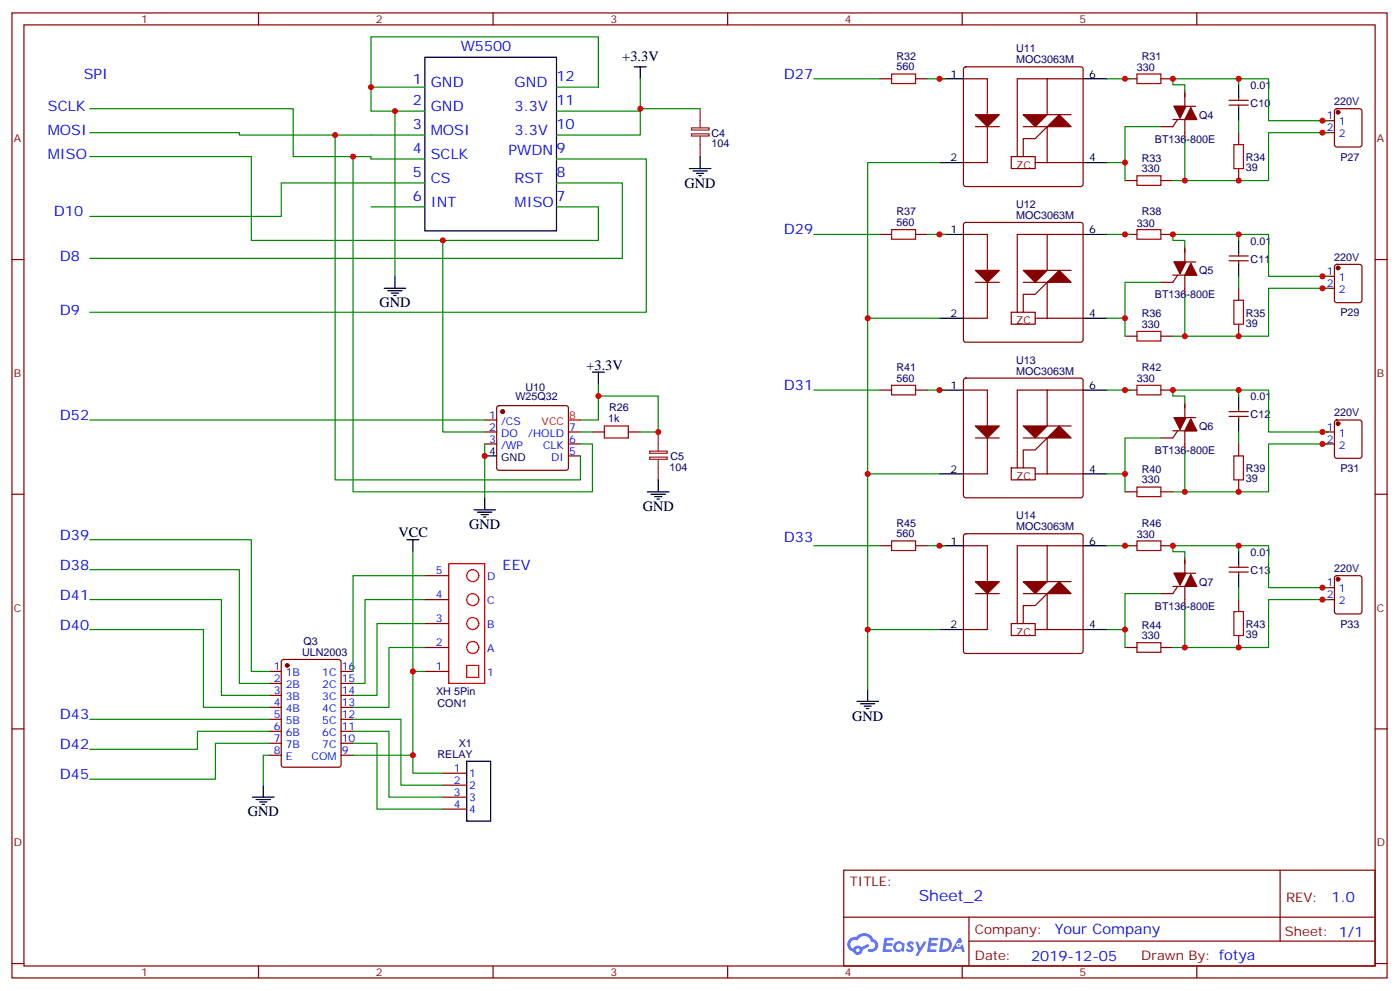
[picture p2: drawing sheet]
<svg xmlns="http://www.w3.org/2000/svg" width="413mm" height="292mm" viewBox="0 0 413 292" stroke-linecap="round" stroke-linejoin="round" font-family="sans-serif">
<path d="M125.2 16.9h38.8v51.1h-38.8z" fill="none" stroke="#000" stroke-width=".35"/>
<g fill="none" stroke="#870000" stroke-width=".35">
<path d="M3.5 3.8h405.4v284.3h-405.4zM7.1 7.3h398.2v277.3h-398.2zM76.2 3.8v3.5M145.3 3.8v3.5M214.5 3.8v3.5M283.6 3.8v3.5M352.8 3.8v3.5M3.5 76.5h3.6M405.3 76.5h3.6M3.5 145.6h3.6M405.3 145.6h3.6M3.5 214.8h3.6"/>
<path d="M405.3 214.8h3.6M248.7 256.4h156.6v28.2h-156.6zM377.3 256.4v20.9M248.7 270.2h156.5M285.6 277.3h119.6M285.6 270.2v14.2M3.5 283.9h3.6M76.2 284.6v3.5M145.3 284.6v3.5M214.5 284.6v3.5M283.6 284.6v3.5M352.8 284.6v3.5"/>
<path d="M405.3 283.9h3.6"/>
</g>
<g fill="#5487ff">
<path d="M267.7 277.6a1.22 1.22 0 0 1 1.7 .2l-.4 .6a.47 .47 0 0 0-.3-.4 .47 .47 0 0 0-.5 .2l.1 .2a1.14 1.14 0 0 1 .8 1.8 1.14 1.14 0 0 1-1.9 0l-.2-.2 .5-.6 .7 .5a.29 .29 0 0 0 .3-.3 .29 .29 0 0 0-.2-.3 1.04 1.04 0 0 1-.6-1.7z"/>
<path d="M260.7 276.3h2.4l.3 .2-.2 .5-1.8 .1-.1 .8h1.5l.3 .4-.3 .4h-1.6l-.2 1.1h1.7l.2 .3-.2 .3-2.6 .1z"/>
<path d="M273.8 276.3h2.4l.3 .2-.1 .5-1.8 .1-.2 .8h1.6l.3 .4-.4 .4h-1.6l-.1 1.1h1.7l.2 .3-.2 .3-2.6 .1z"/>
<path d="M282.6 276.3h.7l.3 1.3-.6 .3a.69 .69 0 0 0-1 .3 .69 .69 0 0 0 .4 .9 .69 .69 0 0 0 .9-.6l.5-.2 .6 2.2h-.8l-.2-.9h-1.8l-.5 .9h-.8z"/>
<path d="M269.8 277.4h.8l.6 1.8 1.1-1.8h.9l-2.6 4.2h-.8l.9-1.5z"/>
<path d="M277.4 276.3l-.6 4.2h1.3a2.11 2.11 0 0 0 2.5-2.1 2.11 2.11 0 0 0-2.5-2.1zM278.1 277.1a1.39 1.39 0 0 1 1.7 1.4 1.39 1.39 0 0 1-1.8 1.3h-.3z"/>
<path d="M263.7 277.9a1.54 1.54 0 0 0-.1 2.2 1.54 1.54 0 0 0 2.2 .1l.6 .3 .3-2.3-.2-.3h-.4a1.49 1.49 0 0 0-2.4 0zM264 278.9a.94 .94 0 0 1 1.8 0 .94 .94 0 0 1-1.8 0z"/>
<path d="M250.4 276.7a2.18 2.18 0 0 0 1.1 3.7 1.44 1.44 0 0 0 1.6 .9 1.44 1.44 0 0 0 1.2-1.4l2-1.1-.5-.7-1.9 1a1.47 1.47 0 0 0-2.4 .4 1.39 1.39 0 0 1-.7-1.9 1.39 1.39 0 0 1 2-.5 2.12 2.12 0 0 1 2.2-1.3 2.12 2.12 0 0 1 1.9 1.7 1.14 1.14 0 0 1 1.1 1.4 1.14 1.14 0 0 1-1.7 .7 .43 .43 0 0 0-.5 .4 .43 .43 0 0 0 .4 .5 1.98 1.98 0 0 0 2.5-1.2 1.98 1.98 0 0 0-1.2-2.6 3.1 3.1 0 0 0-5.3-.6l-.9 .1zM252.3 280a.55 .55 0 0 1 1.1 0 .55 .55 0 0 1-1.1 0z"/>
<circle cx="282.6" cy="278.4" r=".26"/>
</g>
<g fill="none" stroke="#870000" stroke-width=".35">
<path d="M331.6 23.2h3.5M342.2 23.2h3.5M345.7 35.2h7.1M346.1 31.3h6.3M347.1 35.2l-1.4 2.1h-3.5M349.2 26.7v4.6M349.2 35.2v5.7M146.6 119.7l.5-.2h19.8l.5 .2 .2 .5v17.7l-.3 .5-.4 .2h-19.8l-.5-.3-.2-.4v-17.7zM142.9 123.8h3.5M142.9 127.3h3.5M142.9 130.8h3.5M167.6 127.3h3.5"/>
<path d="M167.6 130.8h3.5M167.6 134.3h3.5M174.6 127.3h3.6M185.2 127.3h3.5M125.2 176.7h7.1M125.2 169.6h7.1M79.4 197.8h3.5M83.1 194.5l.5-.2h16.2l.7 .4v30.7l-.4 .6-16.5 .1-.6-.5-.1-30.6zM100.5 197.8h3.6M125.2 197.8h7.1M125.2 190.8h7.1M125.2 183.7h7.1"/>
<path d="M79.4 201.4h3.5M79.4 204.9h3.5M79.4 208.4h3.5M79.4 211.9h3.5M79.4 215.5h3.5M79.4 219h3.5M100.5 201.4h3.6M100.5 204.9h3.6M100.5 208.4h3.6M100.5 211.9h3.6M100.5 215.5h3.6M100.5 219h3.6"/>
<path d="M79.4 222.5h3.5M100.5 222.5h3.6M130.5 227.8h7.1M130.5 231.4h7.1M130.5 234.9h7.1M130.5 238.4h7.1"/>
</g>
<g fill="#870000" stroke="#870000" stroke-width=".35">
<path d="M351 31.7l1.8 3.5h-3.6z"/>
<path d="M346.1 31.3h3.5l-1.8 3.6z"/>
<circle cx="148.2" cy="121.3" r=".53"/>
<circle cx="84.7" cy="196.1" r=".53"/>
</g>
<path d="M142.9 134.3h3.5M137.6 224.3h7v17.6h-7z" fill="none" stroke="#000" stroke-width=".35"/>
<g fill="none" stroke="#f00" stroke-width=".35">
<path d="M167.6 123.8h3.5M132.3 166.1h10.6v35.3h-10.6zM137.6 196.1h3.5v3.5h-3.5z"/>
<circle cx="139.3" cy="169.6" r="1.76"/>
<circle cx="139.3" cy="176.7" r="1.76"/>
<circle cx="139.3" cy="183.7" r="1.76"/>
<circle cx="139.3" cy="190.8" r="1.76"/>
</g>
<path d="M203.8 39.4h5.2v.7h-5.2zM203.8 37.7h5.2v.6h-5.2zM206.4 32v5.7M206.4 40.1v6M191.5 134.7h5.2v.6h-5.2zM191.5 132.9h5.2v.7h-5.2zM194 127.3v5.6M194 135.4v6" fill="none" stroke="#8c2424" stroke-width=".35"/>
<path d="M335.1 21.8h7.1v2.8h-7.1zM178.2 125.5h7v3.5h-7z" fill="none" stroke="#a10000" stroke-width=".35"/>
<path d="M284.2 19.9l.5-.2h33.9l.5 .2 .2 .5v33.9l-.3 .5-.4 .2h-33.9l-.5-.3-.2-.4v-33.9z" fill="#fff" stroke="#870000" stroke-width=".35"/>
<g fill="none" stroke="#870000" stroke-width=".35">
<path d="M259.3 23.2h3.5M269.9 23.2h3.5M284 23.2h7v24.7h-7M287.5 37.3h7.1M301.6 37.3h7.1M308.7 37.3l-3.5 3.6h-3.6v5.2M308.7 23.2v10.6h7M308.7 37.3v10.6M319.3 23.2h-19.4v22.9M362.3 31h5.6M362.3 29.6h5.6M365.1 28.5v1.1"/>
<path d="M365.1 31v1M365.1 39.1v3.5M389.8 35.6h3.5M389.8 39.1h3.5M393.6 32.2l.5-.2h6.7l.5 .2 .2 .5v9.9l-.3 .5-.4 .2h-6.7l-.5-.2-.3-.5v-9.9zM298.1 46.1h7.1v3.6h-7.1zM305.2 47.9h14.1M331.6 53.2h3.5M342.2 53.2h3.5M365.1 49.7v3.5M259.3 69.1h3.5M269.9 69.1h3.5"/>
<path d="M362.3 76.8h5.6M362.3 75.4h5.6M365.1 74.4v1M365.1 76.8v1.1M393.6 78.1l.5-.2h6.7l.5 .2 .2 .5v9.9l-.3 .5-.4 .2h-6.7l-.5-.3-.3-.4v-9.9zM331.6 99.1h3.5M342.2 99.1h3.5M365.1 84.9v3.6M365.1 95.5v3.6M389.8 81.4h3.5M389.8 84.9h3.5"/>
</g>
<g fill="#870000" stroke="#870000" stroke-width=".35">
<path d="M287.5 33.8h7.1l-3.6 3.5z"/>
<path d="M301.6 33.8h7.1l-3.5 3.5z"/>
<path d="M308.7 37.3l3.5-3.5 3.5 3.5z"/>
<circle cx="394.4" cy="33.1" r=".53"/>
<circle cx="394.4" cy="79" r=".53"/>
</g>
<path d="M276.9 23.2h7.1M319.3 23.2h7M365.1 25v3.5M365.1 32v3.6M276.9 47.9h7.1M319.3 47.9h7M365.1 70.8v3.6M365.1 77.9v3.5" fill="none" stroke="#000" stroke-width=".35"/>
<path d="M262.8 21.8h7.1v2.8h-7.1zM335.1 51.8h7.1v2.8h-7.1zM363.7 42.6h2.8v7.1h-2.8zM262.8 67.7h7.1v2.8h-7.1zM335.1 97.6h7.1v2.9h-7.1zM363.7 88.5h2.8v7h-2.8z" fill="none" stroke="#a10000" stroke-width=".35"/>
<path d="M284.2 65.8l.5-.3h33.9l.5 .3 .2 .5v33.8l-.3 .5-.4 .2h-33.9l-.5-.2-.2-.5v-33.8z" fill="#fff" stroke="#870000" stroke-width=".35"/>
<g fill="none" stroke="#870000" stroke-width=".35">
<path d="M284 69.1h7v24.7h-7M308.7 69.1v10.6h7M319.3 69.1h-19.4v22.9M331.6 69.1h3.5M342.2 69.1h3.5M346.1 77.2h6.3M349.2 72.6v4.6M287.5 83.2h7.1M298.1 92h7.1v3.5h-7.1zM301.6 83.2h7.1M305.2 93.8h14.1M308.7 83.2l-3.5 3.5h-3.6v5.3"/>
<path d="M308.7 83.2v10.6M345.7 81.1h7.1M347.1 81.1l-1.4 2.1h-3.5M349.2 81.1v5.6M259.3 114.9h3.5M269.9 114.9h3.5M362.3 122.7h5.6M362.3 121.3h5.6M365.1 120.2v1.1M365.1 122.7v1.1M365.1 130.8v3.5M389.8 127.3h3.5"/>
<path d="M389.8 130.8h3.5M393.6 124l.5-.2h6.7l.5 .2 .2 .5v9.8l-.3 .5-.4 .2h-6.7l-.5-.2-.3-.5v-9.8zM331.6 144.9h3.5M342.2 144.9h3.5M365.1 141.4v3.5"/>
</g>
<g fill="#870000" stroke="#870000" stroke-width=".35">
<path d="M287.5 79.7h7.1l-3.6 3.5z"/>
<path d="M301.6 79.7h7.1l-3.5 3.5z"/>
<path d="M308.7 83.2l3.5-3.5 3.5 3.5z"/>
<path d="M351 77.5l1.8 3.6h-3.6z"/>
<path d="M346.1 77.2h3.5l-1.8 3.5z"/>
<circle cx="394.4" cy="124.8" r=".53"/>
</g>
<path d="M276.9 69.1h7.1M319.3 69.1h7M276.9 93.8h7.1M319.3 93.8h7M365.1 116.7v3.5M365.1 123.8v3.5" fill="none" stroke="#000" stroke-width=".35"/>
<path d="M335.1 67.7h7.1v2.8h-7.1zM262.8 113.5h7.1v2.8h-7.1zM363.7 134.3h2.8v7.1h-2.8zM335.1 143.5h7.1v2.8h-7.1z" fill="none" stroke="#a10000" stroke-width=".35"/>
<path d="M284.2 111.6l.5-.2h33.9l.5 .2 .2 .5v33.9l-.3 .5-.4 .2h-33.9l-.5-.2-.2-.5v-33.9z" fill="#fff" stroke="#870000" stroke-width=".35"/>
<g fill="none" stroke="#870000" stroke-width=".35">
<path d="M284 114.9h7v24.7h-7M308.7 114.9v10.6h7M319.3 114.9h-19.4v23M331.6 114.9h3.5M342.2 114.9h3.5M349.2 118.5v4.5M287.5 129h7.1M298.1 137.9h7.1v3.5h-7.1zM301.6 129h7.1M305.2 139.6h14.1M308.7 129l-3.5 3.6h-3.6v5.3M308.7 129v10.6"/>
<path d="M345.7 126.9h7.1M346.1 123h6.3M347.1 126.9l-1.4 2.1h-3.5M349.2 126.9v5.7M259.3 160.8h3.5M269.9 160.8h3.5M362.3 168.6h5.6M362.3 167.1h5.6M365.1 166.1v1M365.1 168.6v1M365.1 176.7v3.5M389.8 173.1h3.5"/>
<path d="M389.8 176.7h3.5M393.6 169.8l.5-.2h6.7l.5 .2 .2 .5v9.9l-.3 .5-.4 .2h-6.7l-.5-.2-.3-.5v-9.9zM331.6 190.8h3.5M342.2 190.8h3.5M365.1 187.3v3.5"/>
</g>
<g fill="#870000" stroke="#870000" stroke-width=".35">
<path d="M287.5 125.5h7.1l-3.6 3.5z"/>
<path d="M301.6 125.5h7.1l-3.5 3.5z"/>
<path d="M308.7 129l3.5-3.5 3.5 3.5z"/>
<path d="M351 123.4l1.8 3.5h-3.6z"/>
<path d="M346.1 123h3.5l-1.8 3.6z"/>
<circle cx="394.4" cy="170.7" r=".53"/>
</g>
<path d="M276.9 114.9h7.1M319.3 114.9h7M276.9 139.6h7.1M319.3 139.6h7M365.1 162.6v3.5M365.1 169.6v3.5" fill="none" stroke="#000" stroke-width=".35"/>
<path d="M335.1 113.5h7.1v2.8h-7.1zM262.8 159.4h7.1v2.8h-7.1zM335.1 189.4h7.1v2.8h-7.1zM363.7 180.2h2.8v7.1h-2.8z" fill="none" stroke="#a10000" stroke-width=".35"/>
<path d="M284.2 157.5l.5-.2h33.9l.5 .2 .2 .5v33.8l-.3 .5-.4 .2h-33.9l-.5-.2-.2-.5v-33.8z" fill="#fff" stroke="#870000" stroke-width=".35"/>
<g fill="none" stroke="#870000" stroke-width=".35">
<path d="M284 160.8h7v24.7h-7M287.5 174.9h7.1M301.6 174.9h7.1M308.7 174.9l-3.5 3.5h-3.6v5.3M308.7 160.8v10.6h7M308.7 174.9v10.6M319.3 160.8h-19.4v22.9M331.6 160.8h3.5M342.2 160.8h3.5M345.7 172.8h7.1M346.1 168.9h6.3M347.1 172.8l-1.4 2.1h-3.5"/>
<path d="M349.2 164.3v4.6M349.2 172.8v5.6M298.1 183.7h7.1v3.6h-7.1zM305.2 185.5h14.1"/>
</g>
<g fill="#870000" stroke="#870000" stroke-width=".35">
<path d="M287.5 171.4h7.1l-3.6 3.5z"/>
<path d="M301.6 171.4h7.1l-3.5 3.5z"/>
<path d="M308.7 174.9l3.5-3.5 3.5 3.5z"/>
<path d="M351 169.3l1.8 3.5h-3.6z"/>
<path d="M346.1 168.9h3.5l-1.8 3.5z"/>
</g>
<g fill="none" stroke="#000" stroke-width=".35">
<path d="M187 19.7h3.5M188.7 19.7v3.5M203.2 49.7h6.3M204.3 50.4h4.2M205.3 51.1h2.1M206 51.8h.7M206.4 46.1v3.6M113.2 84.9h6.4M114.3 85.7h4.2M115.4 86.4h2.1M116.1 87.1h.7M116.4 81.4v3.5"/>
<path d="M174.6 109.6h3.6M176.4 109.6v3.6M119.9 159h3.6M121.7 159v3.6M139.7 150.2h6.3M140.8 150.9h4.2M141.8 151.6h2.1M142.5 152.3h.7M142.9 146.7v3.5M190.9 144.9h6.3M191.9 145.6h4.2M193 146.3h2.1"/>
<path d="M193.7 147h.7M194 141.4v3.5M276.9 160.8h7.1M319.3 160.8h7M276.9 185.5h7.1M319.3 185.5h7M252.6 206.7h6.3M253.6 207.4h4.3M254.7 208.1h2.1M255.4 208.8h.7M255.8 203.1v3.6M74.4 234.9h6.4"/>
<path d="M75.5 235.6h4.2M76.6 236.3h2.1M77.3 237h.7M77.6 231.4v3.5"/>
</g>
<path d="M335.1 159.4h7.1v2.8h-7.1z" fill="none" stroke="#a10000" stroke-width=".35"/>
<g fill="none" stroke="#008700" stroke-width=".35">
<path d="M26.5 32h59.9v14.1h23v.7h15.8M26.5 39.1h44.1v.7h54.6M98.8 39.8v101.6h72.3v-7.1M109.4 25.7v7h15.8M116.4 32.7v48.7M125.2 25.7h-15.8v-14.8h67v14.8h-12.4M188.7 23.2v16.6h-24.7M206.4 32h-17.7v.7h-24.7M239.9 23.2h19.4M273.4 23.2h5.3M326.3 23.2h7.1M342.2 37.3h-10.6v10.6"/>
<path d="M365.1 25v-1.8h-19.4v1.8h3.5v1.7M365.1 23.2h8.8v12.4h17.7M365.1 35.6v3.5M391.6 39.1h-17.7v14.1h-24.7M26.5 46.1h47.6v24.7h102.3v-9.8h-12.4M104.1 46.1v98.8h70.5v-14.1h-3.5M125.2 53.9h-42.3v9.9h-56.4M164 46.8h26.5v45.2h-164M164 53.9h19.4v22.2h-156.9M276.9 47.9h-21.1v45.9M326.3 47.9h5.3v5.3M349.2 40.9v12.3h-3.5"/>
<path d="M109.4 61h15.8M130.5 70.8v56.5h12.4M239.9 69.1h19.4M273.4 69.1h5.3M326.3 69.1h7.1M365.1 69.1h8.8v12.3h17.7M365.1 70.8v-1.7h-19.4v1.7h3.5v1.8M276.9 93.8h-21.1v45.8M326.3 93.8h5.3v5.3M342.2 83.2h-10.6v10.6M349.2 86.7v12.4h-3.5M365.1 81.4v3.5"/>
<path d="M391.6 84.9h-17.7v14.2h-24.7M176.4 113.2v10.6h-5.3M176.4 116.7h17.6v10.6h-5.3M239.9 114.9h19.4M273.4 114.9h5.3M326.3 114.9h7.1M365.1 114.9h8.8v12.4h17.7M365.1 116.7v-1.8h-19.4v1.8h3.5v1.8M26.5 123.8h116.4M142.9 130.8v15.9M171.1 127.3h3.5M276.9 139.6h-21.1v45.9"/>
<path d="M326.3 139.6h5.3v5.3M342.2 129h-10.6v10.6M349.2 132.6v12.3h-3.5M365.1 127.3v3.5M391.6 130.8h-17.7v14.1h-24.7M26.5 159h47.6v38.8h5.3M26.5 167.9h44.1v33.5h8.8M26.5 176.7h38.8v28.2h14.1M121.7 162.6v59.9h-17.6M125.2 169.6h-21.1v28.2M125.2 176.7h-17.6v24.7h-3.5M239.9 160.8h19.4"/>
<path d="M273.4 160.8h5.3M326.3 160.8h7.1M342.2 174.9h-10.6v10.6M349.2 178.4v12.4h-3.5M365.1 160.8h8.8v12.3h17.7M365.1 162.6v-1.8h-19.4v1.8h3.5v1.7M365.1 173.1v3.6M391.6 176.7h-17.7v14.1h-24.7M26.5 185.5h33.5v22.9h19.4M121.7 197.8h3.5M125.2 183.7h-14.1v21.2h-7M125.2 190.8h-10.5v17.6h-10.6"/>
<path d="M276.9 185.5h-21.1v17.6M326.3 185.5h5.3v5.3M26.5 211.9h52.9M79.4 215.5h-21.2v5.3h-31.7M79.4 219h-15.9v10.6h-37M104.1 211.9h14.1v19.5h12.3M104.1 215.5h10.6v19.4h15.8M104.1 219h7v19.4h19.4M79.4 222.5h-1.8v8.9M121.7 222.5v5.3h8.8"/>
</g>
<g fill="#c00">
<circle cx="194" cy="127.3" r=".88"/>
<circle cx="176.4" cy="116.7" r=".88"/>
<circle cx="98.8" cy="39.8" r=".88"/>
<circle cx="116.4" cy="32.7" r=".88"/>
<circle cx="109.4" cy="25.7" r=".88"/>
<circle cx="188.7" cy="32" r=".88"/>
<circle cx="130.5" cy="70.8" r=".88"/>
<circle cx="142.9" cy="134.3" r=".88"/>
<circle cx="104.1" cy="46.1" r=".88"/>
<circle cx="121.7" cy="197.8" r=".88"/>
<circle cx="121.7" cy="222.5" r=".88"/>
<circle cx="349.3" cy="53.2" r=".88"/>
<circle cx="331.6" cy="47.9" r=".88"/>
<circle cx="345.7" cy="23.2" r=".88"/>
<circle cx="365.1" cy="23.2" r=".88"/>
<circle cx="365.1" cy="53.2" r=".88"/>
<circle cx="276.9" cy="23.2" r=".88"/>
<circle cx="331.6" cy="23.2" r=".88"/>
<circle cx="389.8" cy="39.1" r=".88"/>
<circle cx="389.8" cy="35.6" r=".88"/>
<circle cx="389.8" cy="84.9" r=".88"/>
<circle cx="389.8" cy="81.4" r=".88"/>
<circle cx="365.1" cy="69.1" r=".88"/>
<circle cx="365.1" cy="99.1" r=".88"/>
<circle cx="276.9" cy="69.1" r=".88"/>
<circle cx="331.6" cy="69.1" r=".88"/>
<circle cx="345.7" cy="69.1" r=".88"/>
<circle cx="331.6" cy="93.8" r=".88"/>
<circle cx="349.3" cy="99.1" r=".88"/>
<circle cx="389.8" cy="130.8" r=".88"/>
<circle cx="389.8" cy="127.3" r=".88"/>
<circle cx="365.1" cy="114.9" r=".88"/>
<circle cx="365.1" cy="144.9" r=".88"/>
<circle cx="276.9" cy="114.9" r=".88"/>
<circle cx="331.6" cy="114.9" r=".88"/>
<circle cx="345.7" cy="114.9" r=".88"/>
<circle cx="331.6" cy="139.6" r=".88"/>
<circle cx="349.3" cy="144.9" r=".88"/>
<circle cx="389.8" cy="176.7" r=".88"/>
<circle cx="389.8" cy="173.1" r=".88"/>
<circle cx="365.1" cy="160.8" r=".88"/>
<circle cx="365.1" cy="190.8" r=".88"/>
<circle cx="276.9" cy="160.8" r=".88"/>
<circle cx="331.6" cy="160.8" r=".88"/>
<circle cx="345.7" cy="160.8" r=".88"/>
<circle cx="331.6" cy="185.5" r=".88"/>
<circle cx="349.3" cy="190.8" r=".88"/>
<circle cx="255.8" cy="185.5" r=".88"/>
<circle cx="255.8" cy="139.6" r=".88"/>
<circle cx="255.8" cy="93.8" r=".88"/>
</g>
<text font-size="4.6" fill="#00f" x="270.8" y="265.4">Sheet_2</text>
<g font-size="4.2" fill="#00f">
<text x="135.8" y="15.1">W5500</text>
<text x="24.7" y="23.2">SPI</text>
<text x="164" y="23.9">12</text>
<text x="231.1" y="23.2">D27</text>
<text x="121.7" y="24.6">1</text>
<text x="127" y="25.7">GND</text>
<text x="151.7" y="25.7">GND</text>
<text x="14.1" y="32.7">SCLK</text>
<text x="121.7" y="31">2</text>
<text x="127" y="32.7">GND</text>
<text x="151.7" y="32.7">3.3V</text>
<text x="164" y="31">11</text>
<text x="14.1" y="39.8">MOSI</text>
<text x="121.7" y="38">3</text>
<text x="127" y="39.8">MOSI</text>
<text x="151.7" y="39.8">3.3V</text>
<text x="164" y="38">10</text>
<text x="14.1" y="46.8">MISO</text>
<text x="121.7" y="45.1">4</text>
<text x="127" y="46.8">SCLK</text>
<text x="149.9" y="45.8">PWDN</text>
<text x="164" y="45.1">9</text>
<text x="121.7" y="52.1">5</text>
<text x="127" y="53.9">CS</text>
<text x="151.7" y="53.9">RST</text>
<text x="164" y="52.1">8</text>
<text x="121.7" y="59.2">6</text>
<text x="164" y="59.2">7</text>
<text x="15.9" y="63.8">D10</text>
<text x="127" y="61">INT</text>
<text x="151.7" y="61">MISO</text>
<text x="231.1" y="69.1">D29</text>
<text x="17.6" y="76.8">D8</text>
<text x="17.6" y="92.7">D9</text>
<text x="231.1" y="114.9">D31</text>
<text x="17.6" y="123.8">D52</text>
<text x="17.6" y="159">D39</text>
<text x="231.1" y="159.8">D33</text>
<text x="17.6" y="167.9">D38</text>
<text x="148.2" y="167.9">EEV</text>
<text x="17.6" y="176.7">D41</text>
<text x="17.6" y="185.5">D40</text>
<text x="17.6" y="211.9">D43</text>
<text x="17.6" y="220.8">D42</text>
<text x="17.6" y="229.6">D45</text>
<text x="392.5" y="265.7">1.0</text>
<text x="310.9" y="275.2">Your Company</text>
<text x="304" y="283">2019-12-05</text>
</g>
<g font-size="4.2">
<text x="183.4" y="18.1">+3.3V</text>
<text x="201.8" y="55.3">GND</text>
<text x="111.8" y="90.6">GND</text>
<text x="172.9" y="108.9">+3.3V</text>
<text x="138.3" y="155.9">GND</text>
<text x="189.4" y="150.6">GND</text>
<text x="117.5" y="158.3">VCC</text>
<text x="251.2" y="212.3">GND</text>
<text x="73" y="240.5">GND</text>
</g>
<g font-size="3.9" fill="#800">
<text x="250.5" y="261">TITLE:</text>
<text x="379.1" y="265.7">REV:</text>
<text x="287.4" y="275.2">Company:</text>
<text x="378.7" y="275.8">Sheet: 1/1</text>
<text x="287.4" y="282.9">Date:</text>
<text x="336.4" y="282.9">Drawn By: fotya</text>
</g>
<g font-size="3.2" fill="#800">
<text x="41.6" y="6.8">1</text>
<text x="110.8" y="6.8">2</text>
<text x="179.9" y="6.8">3</text>
<text x="249.1" y="6.8">4</text>
<text x="318.2" y="6.8">5</text>
<text x="4.1" y="41.9">A</text>
<text x="405.9" y="41.9">A</text>
<text x="299.5" y="49.7">ZC</text>
<text x="299.5" y="95.5">ZC</text>
<text x="4.1" y="111.1">B</text>
<text x="405.9" y="111.1">B</text>
<text x="299.5" y="141.4">ZC</text>
<text x="4.1" y="180.2">C</text>
<text x="405.9" y="180.2">C</text>
<text x="299.5" y="187.3">ZC</text>
<text x="4.1" y="249.3">D</text>
<text x="405.9" y="249.3">D</text>
<text x="41.6" y="287.6">1</text>
<text x="110.8" y="287.6">2</text>
<text x="179.9" y="287.6">3</text>
<text x="249.1" y="287.6">4</text>
<text x="318.2" y="287.6">5</text>
</g>
<g font-size="3.2" fill="#000080">
<text x="264.2" y="17.6">R32</text>
<text x="299.5" y="15.5">U11</text>
<text x="336.6" y="17.6">R31</text>
<text x="264.2" y="20.7">560</text>
<text x="299.5" y="18.6">MOC3063M</text>
<text x="335.1" y="20.9">330</text>
<text x="368.7" y="26.2">0.01</text>
<text x="353.5" y="34.9">Q4</text>
<text x="368.7" y="31.5">C10</text>
<text x="393.3" y="31">220V</text>
<text x="209.7" y="40.2">C4</text>
<text x="209.7" y="43.4">104</text>
<text x="336.6" y="47.6">R33</text>
<text x="340.4" y="42.1">BT136-800E</text>
<text x="367.2" y="47.4">R34</text>
<text x="395.1" y="47.3">P27</text>
<text x="336.6" y="50.7">330</text>
<text x="367.2" y="50.4">39</text>
<text x="264.2" y="63.4">R37</text>
<text x="299.5" y="64.5">MOC3063M</text>
<text x="299.5" y="61.3">U12</text>
<text x="336.6" y="63.4">R38</text>
<text x="264.2" y="66.6">560</text>
<text x="335.1" y="66.8">330</text>
<text x="368.7" y="72.1">0.01</text>
<text x="368.7" y="77.4">C11</text>
<text x="393.3" y="76.8">220V</text>
<text x="353.5" y="80.8">Q5</text>
<text x="340.4" y="87.9">BT136-800E</text>
<text x="336.6" y="93.5">R36</text>
<text x="367.2" y="93.3">R35</text>
<text x="395.1" y="93.2">P29</text>
<text x="336.6" y="96.6">330</text>
<text x="367.2" y="96.3">39</text>
<text x="299.5" y="107.2">U13</text>
<text x="264.2" y="112.5">560</text>
<text x="264.2" y="109.3">R41</text>
<text x="299.5" y="110.3">MOC3063M</text>
<text x="335.1" y="112.6">330</text>
<text x="336.6" y="109.3">R42</text>
<text x="151.9" y="118">W25Q32</text>
<text x="154.9" y="115.3">U10</text>
<text x="368.7" y="117.9">0.01</text>
<text x="179.3" y="124.5">1k</text>
<text x="179.5" y="121.2">R26</text>
<text x="368.7" y="123.2">C12</text>
<text x="393.3" y="122.7">220V</text>
<text x="353.5" y="126.7">Q6</text>
<text x="197.6" y="135.5">C5</text>
<text x="340.4" y="133.8">BT136-800E</text>
<text x="197.4" y="138.7">104</text>
<text x="336.6" y="142.5">330</text>
<text x="336.6" y="139.3">R40</text>
<text x="367.2" y="142.2">39</text>
<text x="367.2" y="139.1">R39</text>
<text x="395.1" y="139.1">P31</text>
<text x="264.2" y="155.2">R45</text>
<text x="299.5" y="153">U14</text>
<text x="336.6" y="155.2">R46</text>
<text x="264.2" y="158.3">560</text>
<text x="299.5" y="156.2">MOC3063M</text>
<text x="335.1" y="158.5">330</text>
<text x="368.7" y="163.8">0.01</text>
<text x="353.5" y="172.5">Q7</text>
<text x="368.7" y="169.1">C13</text>
<text x="393.3" y="168.6">220V</text>
<text x="340.4" y="179.7">BT136-800E</text>
<text x="336.6" y="185.2">R44</text>
<text x="367.2" y="185">R43</text>
<text x="395.1" y="184.9">P33</text>
<text x="89.5" y="190">Q3</text>
<text x="336.6" y="188.3">330</text>
<text x="367.2" y="188">39</text>
<text x="89" y="193.3">ULN2003</text>
<text x="128.6" y="204.9">XH 5Pin</text>
<text x="129" y="208.2">CON1</text>
<text x="135.2" y="220">X1</text>
<text x="129" y="223.2">RELAY</text>
</g>
<g font-size="3.2">
<text x="280.2" y="22.9">1</text>
<text x="321" y="22.9">6</text>
<text x="280.2" y="47.6">2</text>
<text x="321" y="47.6">4</text>
<text x="280.2" y="68.7">1</text>
<text x="321" y="68.7">6</text>
<text x="280.2" y="93.4">2</text>
<text x="321" y="93.4">4</text>
<text x="280.2" y="114.6">1</text>
<text x="321" y="114.6">6</text>
<text x="144.2" y="134">4</text>
<text x="147.7" y="135.7">GND</text>
<text x="280.2" y="139.3">2</text>
<text x="321" y="139.3">4</text>
<text x="280.2" y="160.4">1</text>
<text x="321" y="160.4">6</text>
<text x="280.2" y="185.1">2</text>
<text x="321" y="185.1">4</text>
</g>
<g font-size="3.2" fill="#00f">
<text x="391.2" y="35.2">1</text>
<text x="391.2" y="38.7">2</text>
<text x="394.7" y="37">1</text>
<text x="394.7" y="40.5">2</text>
<text x="391.2" y="81.1">1</text>
<text x="394.7" y="82.8">1</text>
<text x="391.2" y="84.6">2</text>
<text x="394.7" y="86.4">2</text>
<text x="144.2" y="123.4">1</text>
<text x="147.7" y="125.2">/CS</text>
<text x="144.2" y="126.9">2</text>
<text x="144.2" y="130.5">3</text>
<text x="147.7" y="128.7">DO</text>
<text x="155.7" y="128.7">/HOLD</text>
<text x="167.7" y="130.5">6</text>
<text x="167.7" y="126.9">7</text>
<text x="391.2" y="126.9">1</text>
<text x="391.2" y="130.5">2</text>
<text x="394.7" y="128.7">1</text>
<text x="147.7" y="132.2">/WP</text>
<text x="160.1" y="132.2">CLK</text>
<text x="162.5" y="135.7">DI</text>
<text x="167.7" y="134">5</text>
<text x="394.7" y="132.2">2</text>
<text x="128.5" y="169.3">5</text>
<text x="143.6" y="171">D</text>
<text x="391.2" y="172.8">1</text>
<text x="128.5" y="176.3">4</text>
<text x="143.6" y="178.1">C</text>
<text x="391.2" y="176.3">2</text>
<text x="394.7" y="174.6">1</text>
<text x="394.7" y="178.1">2</text>
<text x="128.5" y="183.4">3</text>
<text x="143.6" y="185.1">B</text>
<text x="128.5" y="190.4">2</text>
<text x="80.7" y="197.5">1</text>
<text x="100.7" y="197.5">16</text>
<text x="128.5" y="197.5">1</text>
<text x="143.6" y="192.2">A</text>
<text x="80.7" y="201">2</text>
<text x="84.2" y="199.2">1B</text>
<text x="84.2" y="202.8">2B</text>
<text x="95" y="202.8">2C</text>
<text x="95" y="199.2">1C</text>
<text x="100.7" y="201">15</text>
<text x="143.6" y="199.2">1</text>
<text x="80.7" y="204.5">3</text>
<text x="80.7" y="208.1">4</text>
<text x="84.2" y="206.3">3B</text>
<text x="84.2" y="209.8">4B</text>
<text x="95" y="209.8">4C</text>
<text x="95" y="206.3">3C</text>
<text x="100.7" y="208.1">13</text>
<text x="100.7" y="204.5">14</text>
<text x="80.7" y="211.6">5</text>
<text x="80.7" y="215.1">6</text>
<text x="84.2" y="213.4">5B</text>
<text x="95" y="213.4">5C</text>
<text x="100.7" y="215.1">11</text>
<text x="100.7" y="211.6">12</text>
<text x="80.7" y="218.7">7</text>
<text x="84.2" y="216.9">6B</text>
<text x="84.2" y="220.4">7B</text>
<text x="95" y="220.4">7C</text>
<text x="95" y="216.9">6C</text>
<text x="100.7" y="218.7">10</text>
<text x="80.7" y="222.2">8</text>
<text x="84.2" y="223.9">E</text>
<text x="91.8" y="223.9">COM</text>
<text x="100.7" y="222.2">9</text>
<text x="133.8" y="227.5">1</text>
<text x="133.8" y="231">2</text>
<text x="138.3" y="228.9">1</text>
<text x="138.3" y="232.4">2</text>
<text x="133.8" y="234.5">3</text>
<text x="133.8" y="238.1">4</text>
<text x="138.3" y="235.9">3</text>
<text x="138.3" y="239.5">4</text>
</g>
<g font-size="3.2" fill="#f00">
<text x="159.7" y="125.2">VCC</text>
<text x="167.7" y="123.4">8</text>
</g>
</svg>
